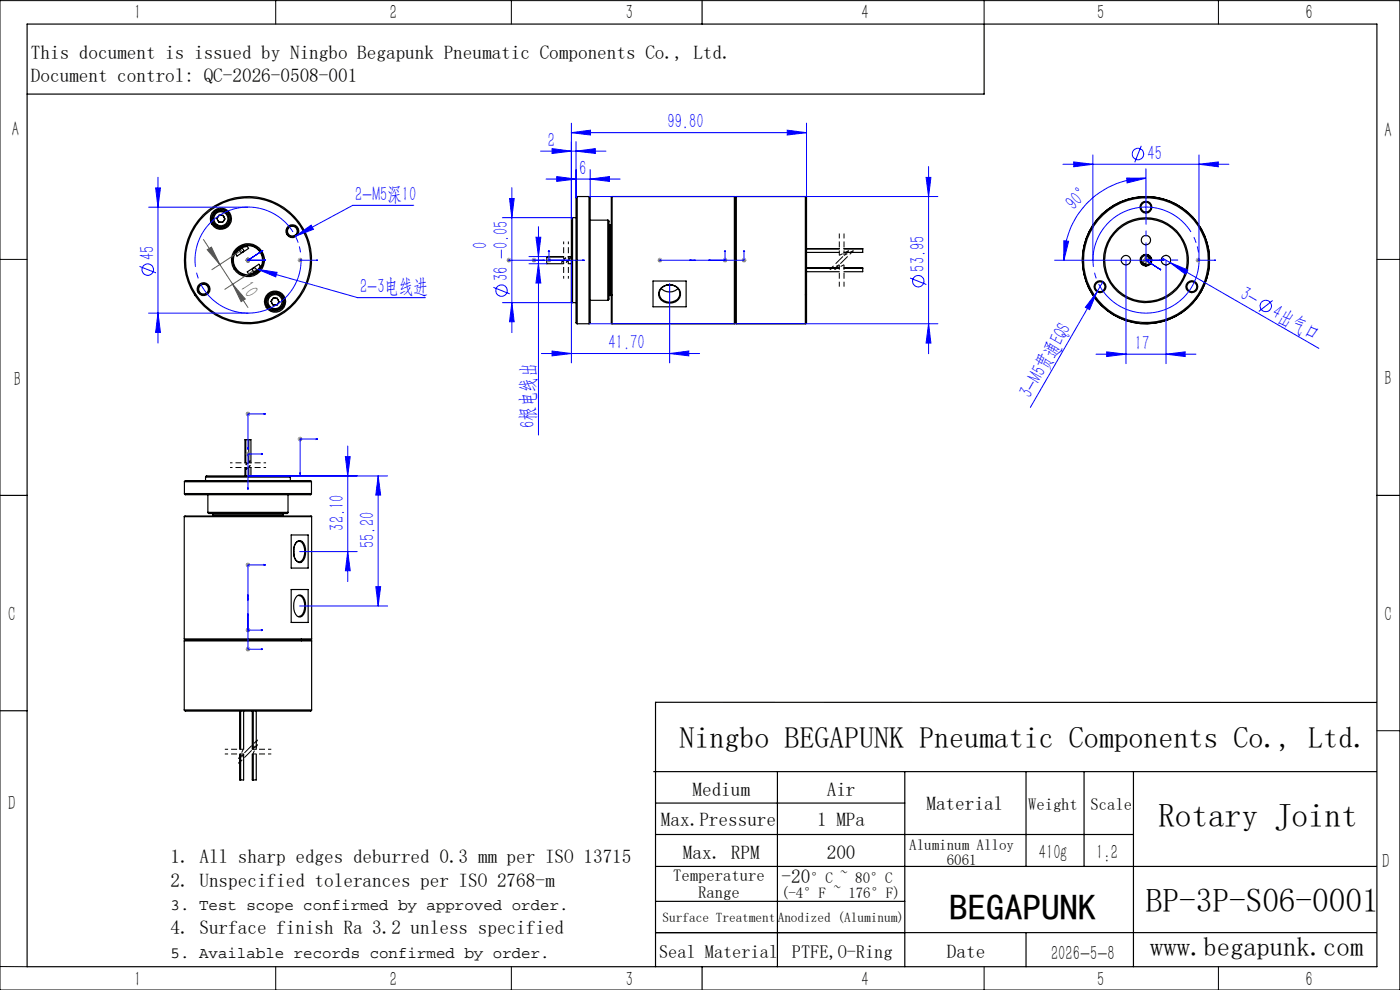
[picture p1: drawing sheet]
<svg xmlns="http://www.w3.org/2000/svg" width="297mm" height="210mm" viewBox="0 0 297 210" stroke-linecap="round" stroke-linejoin="round" font-family="sans-serif">
<g fill="none" stroke="#000" stroke-width=".25">
<path d="M5.8 5.1h286.3v200h-286.3zM148.9 .1v5M208.8 5.1v14.9h-203M46.5 45.6l.8 .1 .4 .8-.5 .7-.8-.1-.4-.8zM50.7 53l1-.6 .8-.1 .2 .4-2.4 1.6-.3-.4zM52.5 57.7l2.4-1.7 .3 .5a3.1 3.1 0 0 1-2.5 1.6zM116 54.5v.7M116 55.2v.7h3.6M116 55.2h3.6M116 54.5h3.6M119.6 54.4l-3.6 .1M120.5 55.2h.7"/>
<path d="M120.5 54.4h.7M120.5 55.9h.7M120.5 54.5h.7M121.2 55.2v8.8l.3 .2M121.5 46.2l-.3 .1v8.9M121.5 46.2v18M121.5 46.2h.7M122.4 41.7l-.2 .2v26.6l.2 .2M122.4 41.7v27M122.4 41.7h2.6M125 41.7l.2 .2v26.6l-.2 .2M125 41.7v27"/>
<path d="M125.2 46.7h3.7M128.9 46.7l.3 .1v16.7l-.3 .2M128.9 46.7v17M129.2 47.7h.2M129.4 47.7l.3 .2M129.4 47.7v15M129.9 41.7l-.2 .1v26.7l.2 .2M129.9 41.7v27M129.9 41.7h25.9M138.5 59.6h7.1v5.5h-7.1zM155.8 41.7l.2 .1v26.7l-.2 .2M155.8 41.7v27"/>
<path d="M156.2 41.7l-.2 .2M156.2 41.7v27M156.2 41.7h14.7M170.9 41.7l.2 .2v26.6l-.2 .2M170.9 41.7v27M171.1 53.5h6.9M171.1 52.7h6.9M171.1 57.6h6.9M171.1 56.8h6.9M171.1 52.8h6.9M171.1 56.9h6.9M179 52.7l4 .1"/>
<path d="M179 56.8l4 .1M179 52.8h4M179 56.9h4M183 52.8v.7h-4M183 56.9v.7h-4M242.6 56l-.1 .2M243.7 54.4a.99 .99 0 0 0-1.4 .2 .99 .99 0 0 0 .3 1.4M243.7 54.4a.99 .99 0 0 1 .2 1.3 .99 .99 0 0 1-1.3 .3M243.7 54.2v.2M247.3 54.2h.1M247.3 56.2h.1M58 63.2h.8l.4 .8-.5 .8-.8-.1-.4-.8z"/>
<path d="M121.5 64.2h.7M122.4 68.7h2.6M125.2 63.7h3.7M129.2 62.7h.2M129.7 62.4l-.3 .3M129.9 68.7h25.9M140.3 61.1a2.48 2.48 0 0 1 4.1 1 2.29 2.29 0 0 1-3.6 1.9 1.82 1.82 0 0 1-.5-2.9zM140.3 61.2a2.51 2.51 0 0 0 3.5 0M140.4 61.1a2.33 2.33 0 0 1 3.8 .9 2.23 2.23 0 0 1-1.4 2 2.23 2.23 0 0 1-2.4-.5 1.7 1.7 0 0 1 0-2.4zM141.6 60.5h.9M156 68.4l.2 .3M156.2 68.7h14.7"/>
<path d="M52 99.2v1.8M52.1 93.3h.7M52.1 93.3h-.1v4.9M52.1 93.3v4.9M52.1 99.2v1.8M52.8 93.3h.4v4.9M52.8 93.3v4.9M52.8 99.2v1.8M53.2 99.2v1.8M0 105.1h5.8M39.1 109.6l.1-.1h26.8l.1 .1M39.1 109.6h27"/>
<path d="M39.1 109.6v25.9M39.1 102.2l.2-.3h26.6l.2 .3M39.1 104.7l.2 .2h26.6l.2-.2M39.1 102.2h27M39.1 104.7h27M39.1 102.2v2.5M43.6 101.2l.1-.2h17.8l.1 .2M43.6 101.2h18M43.6 101.2v.7M44.1 108.7l.2 .2h16.7l.1-.2M44.1 108.7h17M44.1 104.9v3.8"/>
<path d="M45.1 109.2l.3 .3M45.1 109.2h15M45.1 108.9v.3M60.1 109.2l-.2 .3M60.1 108.9v.3M61.1 104.9v3.8M61.6 101.2v.7M61.8 113.5h3.6v7h-3.6zM62.3 117l.1 .7M62.3 116.4a1.52 1.52 0 0 1 1.3-1.6 2.66 2.66 0 0 1 .9 3.4 1.01 1.01 0 0 1-1.1 1 1.01 1.01 0 0 1-1-1l-.1-.3M62.3 116.5v.5M63 114.9a1.04 1.04 0 0 1 1.1-.1 1.04 1.04 0 0 1 .6 .9 3.3 3.3 0 0 1-.7 3.5 .85 .85 0 0 1-1.3-.4 3.7 3.7 0 0 1 .3-3.9z"/>
<path d="M66.1 102.2v2.5M66.1 109.6v25.9M292.1 105.1h4.9M39.1 135.5l.1 .2h26.8l.1-.2M39.1 136h27M39.1 135.5h27M39.1 136v14.6M39.4 135.7l-.3 .3M61.8 125.1h3.6v6.9h-3.6zM63 126.4a.88 .88 0 0 1 1.4 .4 3.7 3.7 0 0 1-.3 3.9 .88 .88 0 0 1-1.4-.4 3.7 3.7 0 0 1 .3-3.9zM63.4 126.4a1.86 1.86 0 0 1 1.3 2.1l-.1 .7a1.58 1.58 0 0 1-1.2 1.5M65.9 135.7l.2 .3"/>
<path d="M66.1 136v14.6M0 150.8h5.8M39.1 150.6l.2 .2h26.6l.2-.2M39.1 150.6h27M50.8 159.9v5.5h.2M50.8 150.8v8.2M51 150.8v8.2M51 159.9v5.5M51.7 159.9v5.5h-.7M51.7 150.8v8.2M53.5 159.9v5.5h.2M53.5 150.8v8.2"/>
<path d="M53.7 150.8v8.2M53.7 159.9v5.5M54.4 159.9v5.5h-.7M54.4 150.8v8.2M292 149h-152.9v56.1M138.7 163.7h153.3M139.1 170.3h52.8M139.1 177h101.4M164.9 163.7v41.4M191.9 163.7v41.4M217.7 163.7v20.1M230 163.7v20.1"/>
<path d="M240.5 163.7v41.4M139.1 191.2h52.8M139.1 197.8h152.9M139.1 183.8h152.9M217.7 197.8v7.3M148.9 205.1v4.9"/>
<circle cx="46.9" cy="46.4" r="1.75"/>
<circle cx="46.9" cy="46.4" r="1.51"/>
<circle cx="46.9" cy="46.4" r=".74"/>
<circle cx="46.9" cy="46.4" r="1.99"/>
<circle cx="46.9" cy="46.4" r="2.25"/>
<circle cx="51.3" cy="53.1" r=".41"/>
<circle cx="52.6" cy="55.2" r="3.5"/>
<circle cx="52.6" cy="55.2" r="3.2"/>
<circle cx="52.6" cy="55.2" r="3.1"/>
<circle cx="52.6" cy="55.2" r="13.2"/>
<circle cx="52.6" cy="55.2" r="13.5"/>
<circle cx="54" cy="57.2" r=".42"/>
<circle cx="62" cy="49" r="1.04"/>
<circle cx="62" cy="49" r="1.19"/>
<circle cx="62" cy="49" r="1.37"/>
<circle cx="238.9" cy="55.2" r=".99"/>
<circle cx="242.9" cy="55.5" r=".41"/>
<circle cx="243.1" cy="55.2" r="8.7"/>
<circle cx="243.1" cy="43.9" r="1.26"/>
<circle cx="243.1" cy="50.9" r=".99"/>
<circle cx="243.1" cy="55.2" r="1.17"/>
<circle cx="243.1" cy="55.2" r="9"/>
<circle cx="243.1" cy="55.2" r="13.5"/>
<circle cx="243.1" cy="55.2" r="13.2"/>
<circle cx="243.1" cy="55.2" r="1.25"/>
<circle cx="243.1" cy="43.9" r="1.05"/>
<circle cx="243.3" cy="54.8" r=".41"/>
<circle cx="247.4" cy="55.2" r="1"/>
<circle cx="43.2" cy="61.3" r="1.05"/>
<circle cx="43.2" cy="61.3" r="1.19"/>
<circle cx="43.2" cy="61.3" r="1.37"/>
<circle cx="58.3" cy="64" r="2.24"/>
<circle cx="58.3" cy="64" r=".75"/>
<circle cx="58.3" cy="64" r="1.49"/>
<circle cx="58.4" cy="64" r="1.75"/>
<circle cx="58.4" cy="64" r="2"/>
<circle cx="233.3" cy="60.8" r="1.05"/>
<circle cx="233.4" cy="60.8" r="1.26"/>
<circle cx="252.8" cy="60.8" r="1.06"/>
<circle cx="252.8" cy="60.8" r="1.26"/>
</g>
<g fill="none" stroke="#00f" stroke-width=".21">
<path d="M33 39.9h1l-.5 4zM33.5 37.6v35.2M108.6 39.8v30.7M114.7 32.1h13.9M115.9 38h15.7M117.1 31.5l4.1 .6-4.1 .5zM118.1 37.5l4.1 .5-4.1 .5zM121.2 28.1l4.1-.5v1zM121.2 26.1v20.4M121.2 28.1h49.9M122.2 32.1l4.1-.6v1.1zM122.2 30v11.9"/>
<path d="M125.2 38l4.1-.5v1zM125.2 36v5.9M167 27.6l4.1 .5-4.1 .5zM171.1 26.1v15.6M196.5 37.6h1l-.5 4.1zM197 35.3v39.7M225.5 34.8h35.2M227.8 34.4l4 .4-4 .6zM231.8 32.9v22.3M239 37.8h4.1l-4 1zM242.1 30.9l-1.4 3.5M243.1 37.8a17.4 17.4 0 0 0-17.4 17.4"/>
<path d="M243.1 35.8v8.1M254.4 34.8l4-.4v1zM254.4 32.9v22.3M29.6 56.5l3.5 1.4M31.5 43.9h21.1M52.5 55.2l.2-.1zM52.6 55.2h.1M52.6 55.2h3.8M54.7 57.1l4.1 .7-.3 .9zM54.7 57.1l21.2 6h14.3M55.8 53.1l-.3 .2 .3-.2M55.8 53.1l-3.2 2.1"/>
<path d="M56.4 55.2h-.4h.4M62.7 50.1l3.3-2.3 .5 .8zM63.6 55.2h.1zM63.7 55.2h.1M63.7 55.2h3.8M67.5 55.2h-.4h.4M87.8 43.6h-13l-12.1 6.5M106.6 46.2h14.9M107.8 55.2h.3zM107.9 55.2h.1M107.9 55.2h16.1M108.1 42.1h1l-.5 4.1z"/>
<path d="M112.2 54.4h3.8M112.2 55.9h3.8M113.2 55.2h.2zM113.3 55.2h.1M113.7 50.3h1l-.5 4.1zM114.2 55.9l.5 4.1h-1zM114.2 48.1v44.2M115.5 55.2h-.4h.4M116.5 53.1l.1 .2h-.3zM116.5 53.1v2.1M120.8 55.2h-.4h.4M121.2 55.2v21.8"/>
<path d="M123.6 55.1l.4 .1zM125 41.7h74M139.9 55.2h.2zM140 55.2h.1M146.3 55.2l.3-.1zM147.5 55.2h-.4h.4M150.3 55.2l.4-.1zM153.8 53.1l.1 .2h-.2zM153.8 53.1v2.1M157.8 53.1l.1 .2h-.1zM157.8 53.1v2.1h-17.8M193.1 59l3.4 1.4"/>
<path d="M223.7 55.2h23.2M225.7 51.1l1 .1-1 4zM234 59.7l-15.4 26.7M238.9 55.2v21.9M243 55.2h.2zM243 55.1l.2 .1zM243.1 55.2h.1M243.1 55.2l3.2 2M246.3 57.2l-.3-.2 .3 .2M246.5 54.7l1.7 1M246.9 55.2h-.4h.4M247.4 55.2v21.9"/>
<path d="M248.2 55.7l3.8 1.6-.5 .9zM248.2 55.7l31.6 18.2M254.1 55.2h.1zM254.2 55.2h.1M254.2 55.2h3.7M257.9 55.2h-.3h.3M31.5 66.4h21.1M33.5 66.4l.5 4.1h-1zM104.7 61l3.4 1.3M106.6 64.2h14.9M108.6 64.2l.5 4.1h-1zM114.9 75h33.5"/>
<path d="M117.1 74.5l4.1 .5-4.1 .5zM125 68.7h74M142.1 75l4-.5v1zM142.1 60.1v16.9M197 68.7l.5 4.1h-1zM232.5 75.1h21.2M232.7 61.9l-1.6 3.8-.8-.5zM234.8 74.6l4.1 .5-4.1 .5zM247.4 75.1l4-.5v1zM270 63.7l-2.9 2.4M52.5 95h.2l-.1 .3zM55.5 96.2l.3 .1-.3 .1z"/>
<path d="M55.8 96.3h-3.2v7.5M56 87.7l.4 .1-.4 .1zM56.4 87.8h-3.8v7.5M67.1 93.1h.4l-.4 .1zM67.5 93.1h-3.8v7.6M73.3 96.9h1l-.5 4.1zM73.8 94.6v28.8M52.5 103.5h.2l-.1 .3zM52.6 101h29.6M56 119.7l.4 .1-.4 .1zM56.4 119.8h-3.8v17.9h3.2M63.6 100.3h.1v.4z"/>
<path d="M63.6 117h12.2M73.8 117l.5 4.1h-1zM80.2 101l.6 4h-1.1zM80.2 101v27.5M52.5 127h.2l-.1 .4zM52.6 126.1l.1 .4h-.2zM52.6 130.2l.1 .4h-.2zM52.6 133.7h3.2M55.5 133.6l.3 .1-.3 .1zM55.5 137.6l.3 .1-.3 .1zM63.6 128.5h18.6M79.7 124.5h1.1l-.6 4z"/>
<circle cx="241.4" cy="32.7" r="1.21"/>
<circle cx="31.3" cy="57.2" r="1.21"/>
<circle cx="194.8" cy="59.7" r="1.21"/>
<circle cx="106.4" cy="61.6" r="1.22"/>
<circle cx="268.5" cy="64.9" r="1.2"/>
</g>
<path d="M63.4 51.9a11.3 11.3 0 0 0-18.8-4.6 11.3 11.3 0 0 0 4.9 18.7 11.3 11.3 0 0 0 14.1-13.2l-.2-.9M253.9 51.9a11.3 11.3 0 0 0-18.8-4.6 11.3 11.3 0 0 0 4.9 18.7 11.3 11.3 0 0 0 14.1-13.2l-.2-.9" fill="none" stroke="#00f" stroke-width=".21" stroke-dasharray="30.5 1.3 1.3 1.3" stroke-dashoffset="-3" stroke-linecap="butt"/>
<g fill="none" stroke="#808080" stroke-width=".21">
<path d="M52.1 55.2h1M52.2 54.8l.8 .8M52.6 54.7v1M53 54.8l-.8 .8M63.1 55.2h1.1M63.3 54.8l.7 .8M63.7 54.7v1M64 54.8l-.7 .8M107.5 55.2h.9M107.6 54.8l.7 .8M107.9 54.7v1M108.3 54.8l-.7 .8"/>
<path d="M112.8 55.2h1M112.9 54.8l.7 .8M113.3 54.7v1M113.6 54.8l-.7 .8M116 55.2h.9M116.1 54.8l.7 .8M116.5 54.7v1M116.8 54.8l-.7 .8M139.5 55.2h1M139.6 54.8l.7 .8M140 54.7v1M140.3 54.8l-.7 .8"/>
<path d="M153.3 55.2h1M153.5 54.8l.7 .8M153.8 54.7v1M154.2 54.8l-.7 .8M157.3 55.2h1.1M157.5 54.8l.7 .8M157.8 54.7v1M158.2 54.8l-.7 .8M242.6 55.2h1M242.7 54.8l.8 .8M243.1 54.7v1M243.5 54.8l-.8 .8"/>
<path d="M253.6 55.2h1.1M253.8 54.8l.7 .8M254.2 54.7v1M254.5 54.8l-.7 .8M52.1 96.3h1M52.1 87.8h1M52.2 95.9l.8 .8M52.2 87.4l.8 .8M52.6 87.3v1M52.6 95.8v1M53 95.9l-.8 .8M53 87.4l-.8 .8"/>
<path d="M63.1 93.1h1.1M63.3 92.8l.7 .7M63.7 92.6v1.1M64 92.8l-.7 .7M52.1 119.8h1M52.2 119.5l.8 .7M52.6 119.3v1M53 119.5l-.8 .7M52.1 133.7h1M52.1 137.7h1M52.2 133.3l.8 .7M52.2 137.4l.8 .7"/>
<path d="M52.6 133.2v1M52.6 137.2v1M53 133.3l-.8 .7M53 137.4l-.8 .7"/>
</g>
<path d="M43.1 50.8l6.3 9.5M44 53l.8-.6 1.8 3.7zM51.2 53.1l-6.3 4.1M54 57.3l-6.3 4.1M49.4 60.3l2.6 3.1-.8 .6zM49.4 60.3l3.2 4.9" fill="none" stroke="#808000" stroke-width=".21"/>
<path d="M119.6 51.2v3.7M119.6 55.4v3.7M120.6 51.2v3.7M120.6 55.4v3.7M52.4 99.2h-3.6M52.4 98.2h-3.6M56.4 99.2h-3.5M56.4 98.2h-3.5" fill="none" stroke="#000" stroke-width=".21" stroke-dasharray="1.3 .6" stroke-dashoffset=".7" stroke-linecap="butt"/>
<path d="M119.1 55.7l.5-.3M119.6 54.9l.5-.2M120.1 55.7l.5-.3M120.6 54.9l.5-.2M52.1 99.6l.3-.4M52.1 98.6l.3-.4M52.9 99.2l.2-.5M52.9 98.2l.2-.5" fill="none" stroke="#000" stroke-width=".21" stroke-dasharray="1.3 .6" stroke-linecap="butt"/>
<path d="M119.6 55.2l-.5 .5M120.1 54.7l-.5 .5M120.6 55.2l-.5 .5M121.1 54.7l-.5 .5M52.6 99.2l-.5 .4M52.6 98.2l-.5 .4M53.1 98.7l-.5 .5M53.1 97.7l-.5 .5" fill="none" stroke="#000" stroke-width=".21" stroke-dasharray="1.3 .6" stroke-dashoffset=".3" stroke-linecap="butt"/>
<path d="M178.1 49.5v4.7M178.1 55.2l-2 2M178.1 56.2v4.6M179.1 49.5v4.7M179.1 55.2l-2 2M179.1 56.2v4.6M180.1 53.2l-2 2M181.1 53.2l-2 2M52.6 159.9l-2 2M52.6 158.9l-2 2M54.6 157.9l-2 2M54.6 156.9l-2 2" fill="none" stroke="#000" stroke-width=".21" stroke-dasharray="1.3 .6" stroke-dashoffset=".2" stroke-linecap="butt"/>
<path d="M176.1 57.2l2-1M177.1 57.2l2-1M178.1 54.2l2-1M179.1 54.2l2-1M53.6 159.9l1-2M53.6 158.9l1-2M50.6 161.9l1-2M50.6 160.9l1-2" fill="none" stroke="#000" stroke-width=".21" stroke-dasharray="1.3 .6" stroke-dashoffset=".5" stroke-linecap="butt"/>
<path d="M51.6 159.9h-3.9M51.6 158.9h-3.9M57.6 159.9h-4M57.6 158.9h-4" fill="none" stroke="#000" stroke-width=".21" stroke-dasharray="1.3 .6" stroke-dashoffset=".6" stroke-linecap="butt"/>
<path d="M243.1 43.9v11.3" fill="none" stroke="#00f" stroke-width=".21" stroke-dasharray="30.5 1.3 1.3 1.3" stroke-dashoffset="26.8" stroke-linecap="butt"/>
<path d="M243.1 55.2h6.8" fill="none" stroke="#00f" stroke-width=".21" stroke-dasharray="30.5 1.3 1.3 1.3" stroke-dashoffset="29" stroke-linecap="butt"/>
<g fill="none" stroke="#000" stroke-width=".21">
<path d="M0 .1h297v209.9h-297zM58.5 .1v5M108.5 .1v5M208.8 .1v5M258.5 .1v5M0 55h5.8M292.1 55h4.9M292.1 155h4.9M0 205l5.8 .1M58.5 205.1v4.9M108.5 205.1v4.9M208.8 205.1v4.9"/>
<path d="M258.5 205.1v4.9"/>
</g>
<g fill="#00f">
<path d="M62.7 50.1l3.3-2.3 .5 .8zM54.7 57.1l4.1 .7-.3 .9z"/>
<path d="M227.8 34.4l4 .4-4 .6zM254.4 34.8l4-.4v1z"/>
<path d="M239 37.8h4.1l-4 1zM225.7 51.1l1 .1-1 4z"/>
<path d="M33.5 66.4l.5 4.1h-1zM33 39.9h1l-.5 4z"/>
<path d="M67.1 55.2h.4zM63.6 55.2h.1zM55.5 53.3l.3-.2zM52.5 55.2l.2-.1zM55.5 53.3l.3-.2zM52.5 55.2l.2-.1zM56 55.2h.4zM52.5 55.2h.2zM55.5 53.3l.3-.2zM52.5 55.2l.2-.1zM56 55.2h.4zM52.5 55.2h.2z"/>
<path d="M113.2 55.2h.2zM120.4 55.2h.4zM116.5 53.1l-.2 .2h.3zM123.6 55.1l.4 .1zM153.8 53.1l.1 .2h-.2zM146.3 55.2l.3-.1zM107.8 55.2h.3zM115.1 55.2h.4zM157.8 53.1l.1 .2h-.1zM150.3 55.2l.4-.1zM139.9 55.2h.2zM147.1 55.2h.4zM67.1 93.1v.1l.4-.1zM63.6 100.3l.1 .4v-.4zM55.5 96.2v.2l.3-.1zM52.5 103.5l.1 .3 .1-.3zM55.5 133.6l.3 .1-.3 .1zM52.6 126.1l.1 .4h-.2zM56 87.7v.2l.4-.1zM52.5 95l.1 .3 .1-.3zM55.5 137.6l.3 .1-.3 .1zM52.6 130.2l.1 .4h-.2zM56 119.7v.2l.4-.1zM52.5 127l.1 .4 .1-.4z"/>
<path d="M257.6 55.2h.3zM254.1 55.2h.1zM246 57l.3 .2zM243 55.1l.2 .1zM246 57l.3 .2zM243 55.1l.2 .1zM246.5 55.2h.4zM243 55.2h.2zM246 57l.3 .2zM243 55.1l.2 .1zM246.5 55.2h.4zM243 55.2h.2z"/>
</g>
<path d="M44 53l.8-.6 1.8 3.7zM49.4 60.3l2.6 3.1-.8 .6z" fill="#808000"/>
<g fill="#00f">
<path d="M232.7 61.9l-1.6 3.8-.8-.5z"/>
<path d="M248.2 55.7l3.8 1.6-.5 .9z"/>
<path d="M117.1 31.5l4.1 .6-4.1 .5zM122.2 32.1l4.1-.6v1.1zM118.1 37.5l4.1 .5-4.1 .5zM125.2 38l4.1-.5v1zM117.1 74.5l4.1 .5-4.1 .5zM142.1 75l4-.5v1z"/>
<path d="M121.2 28.1l4.1-.5v1zM167 27.6l4.1 .5-4.1 .5z"/>
<path d="M108.1 42.1h1l-.5 4.1zM108.6 64.2l.5 4.1h-1zM196.5 37.6h1l-.5 4.1zM197 68.7l.5 4.1h-1zM73.3 96.9h1l-.5 4.1zM73.8 117l.5 4.1h-1zM80.2 101l.6 4h-1.1zM79.7 124.5h1.1l-.6 4z"/>
<path d="M113.7 50.3h1l-.5 4.1zM114.2 55.9l.5 4.1h-1z"/>
<path d="M234.8 74.6l4.1 .5-4.1 .5zM247.4 75.1l4-.5v1z"/>
</g>
<text font-size="7.8" x="201.5" y="195.1">BEGAPUNK</text>
<g font-size="7.1">
<text x="245.7" y="175.4">Rotary Joint</text>
<text x="243.1" y="193.4">BP-3P-S06-0001</text>
</g>
<text font-size="6.3" x="144.2" y="158.6">Ningbo BEGAPUNK Pneumatic Components Co., Ltd.</text>
<text font-size="5.6" x="244" y="202.8">www.begapunk.com</text>
<g font-size="4.4">
<text x="28.5" y="4.1">1</text>
<text x="82.7" y="4.1">2</text>
<text x="132.7" y="4.1">3</text>
<text x="182.7" y="4.1">4</text>
<text x="232.7" y="4.1">5</text>
<text x="277" y="4.1">6</text>
<text x="2.5" y="28.9">A</text>
<text x="293.7" y="29.1">A</text>
<text x="2.9" y="81.9">B</text>
<text x="293.7" y="81.6">B</text>
<text x="1.7" y="131.6">C</text>
<text x="293.7" y="131.6">C</text>
<text x="1.7" y="171.9">D</text>
<text x="220.4" y="182.1">410g</text>
<text x="232.6" y="182.1">1:2</text>
<text x="293.2" y="184.1">D</text>
<text x="223" y="203.6">2026-5-8</text>
<text x="28.5" y="209.1">1</text>
<text x="82.7" y="209.1">2</text>
<text x="132.7" y="209.1">3</text>
<text x="182.7" y="209.1">4</text>
<text x="232.7" y="209.1">5</text>
<text x="277" y="209.1">6</text>
</g>
<g font-size="4.4" fill="#00f">
<text x="141.6" y="27.2">99.80</text>
<text x="116.2" y="31.2">2</text>
<text x="243.4" y="34">45</text>
<text x="122.9" y="37.1">6</text>
<text x="75.3" y="42.7">2-M5深10</text>
<text x="227.9" y="44.7" transform="rotate(-46 227.9 44.7)">90°</text>
<text x="103.4" y="52.9" transform="rotate(-90 103.4 52.9)">0</text>
<text x="32.7" y="55.2" transform="rotate(-90 32.7 55.2)">45</text>
<text x="107.7" y="59.6" transform="rotate(-90 107.7 59.6)">36 -0.05</text>
<text x="196.1" y="57.6" transform="rotate(-90 196.1 57.6)">53.95</text>
<text x="76.4" y="62.2">2-3电线进</text>
<text x="262.9" y="63.1" transform="rotate(30 262.9 63.1)">3-</text>
<text x="269.6" y="67" transform="rotate(30 269.6 67)">4出气口</text>
<text x="129.1" y="74.1">41.70</text>
<text x="240.7" y="74.2">17</text>
<text x="218.6" y="84.7" transform="rotate(-60 218.6 84.7)">3-M5贯通EQS</text>
<text x="113.4" y="90.7" transform="rotate(-90 113.4 90.7)">6根电线出</text>
<text x="72.9" y="112.5" transform="rotate(-90 72.9 112.5)">32.10</text>
<text x="79.4" y="116.3" transform="rotate(-90 79.4 116.3)">55.20</text>
</g>
<text font-size="4.4" fill="#808000" x="50.8" y="60.9" transform="rotate(57 50.8 60.9)">10</text>
<g font-size="4.1">
<text x="6.5" y="12.4">This document is issued by Ningbo Begapunk Pneumatic Components Co., Ltd.</text>
<text x="6.5" y="17.4">Document control: QC-2026-0508-001</text>
<text x="146.9" y="168.9">Medium</text>
<text x="175.4" y="168.9">Air</text>
<text x="196.5" y="171.9">Material</text>
<text x="140.2" y="175.2">Max.Pressure</text>
<text x="173.3" y="175.2">1 MPa</text>
<text x="36.2" y="183.1">1. All sharp edges deburred 0.3 mm per ISO 13715</text>
<text x="144.9" y="182.1">Max. RPM</text>
<text x="175.4" y="182.1">200</text>
<text x="36.2" y="188.1">2. Unspecified tolerances per ISO 2768-m</text>
<text x="165.8" y="187.2">-20</text>
<text x="36.2" y="198.1">4. Surface finish Ra 3.2 unless specified</text>
<text x="200.9" y="203.1">Date</text>
</g>
<g font-size="3.9">
<text x="139.8" y="203.1">Seal Material</text>
<text x="168" y="203.1">PTFE,O-Ring</text>
</g>
<g font-size="3.5">
<text x="218.1" y="171.9">Weight</text>
<text x="231.3" y="171.9">Scale</text>
<text x="142.8" y="187">Temperature</text>
<text x="148.1" y="190.5">Range</text>
</g>
<g font-size="3.4">
<text x="36.2" y="193.1">3. Test scope confirmed by approved order.</text>
<text x="36.2" y="203.1">5. Available records confirmed by order.</text>
</g>
<g font-size="3.2">
<text x="192.9" y="180.3">Aluminum Alloy</text>
<text x="200.8" y="183.5">6061</text>
<text x="165.7" y="190.5">(-4°F ~ 176°F)</text>
<text x="171.9" y="187.2">°C ~ 80°C</text>
</g>
<g font-size="2.8">
<text x="140.5" y="195.7">Surface Treatment</text>
<text x="165" y="195.7">Anodized (Aluminum)</text>
</g>
</svg>
